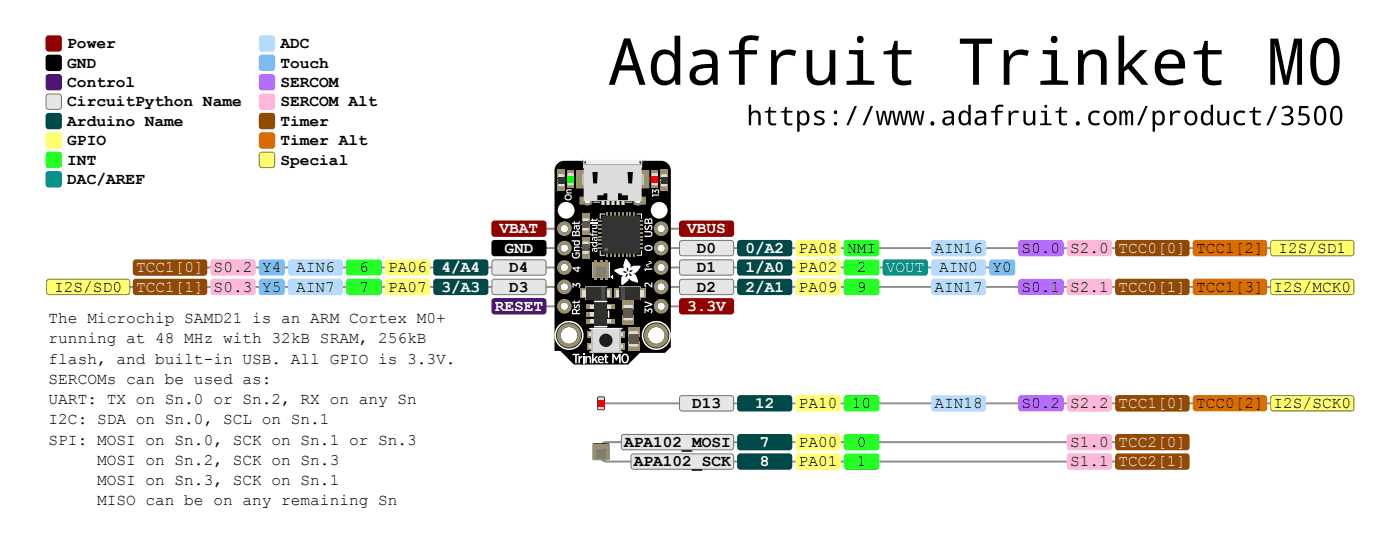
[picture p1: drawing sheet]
<svg xmlns="http://www.w3.org/2000/svg" width="183mm" height="71mm" viewBox="0 0 183 71" stroke-linecap="round" stroke-linejoin="round" font-family="sans-serif">
<path d="M87.4 32.5h83.3" fill="none" stroke="#8c8c8c" stroke-width=".25"/>
<path d="M89.1 31.6l.3-.1h6.4h.2l.1 .3v1.3l-.1 .3-.2 .1h-6.4l-.3-.2-.1-.2z" fill="#e6e6e6" stroke="#737373" stroke-width=".13"/>
<path d="M96.8 31.5l6.6-.1 .2 .1 .2 .3v1.3v.2l-.4 .2h-6.4l-.4-.2v-.2v-1.3z" fill="#004949"/>
<path d="M104.3 31.6l.3-.2 5.4 .1 .2 .3-.1 1.5-.3 .2h-5.4l-.2-.4z" fill="#ffff6d"/>
<path d="M110.6 31.6l.4-.2 4 .1 .2 .3v1.5l-.4 .2h-4l-.2-.4z" fill="#24ff24"/>
<path d="M122.2 31.5l6.6-.1 .2 .1 .2 .3v1.3v.2l-.4 .2h-6.4l-.4-.2v-.2v-1.3z" fill="#b6dbff"/>
<path d="M133.6 31.5h5.6l.2 .3-.1 1.5-.3 .2h-5.4l-.2-.4v-1.3z" fill="#b66dff"/>
<path d="M140 31.5h5.5l.2 .3v1.5l-.4 .2h-5.3l-.2-.4v-1.3z" fill="#ffb6db"/>
<path d="M146.3 31.5l9.2-.1 .2 .1 .2 .3v1.3l-.2 .4h-.2h-9l-.3-.2-.1-.2v-1.3z" fill="#924900"/>
<path d="M156.5 31.5l9.1-.1 .2 .1 .2 .3v1.3v.2l-.4 .2h-8.9l-.4-.2v-.2v-1.3z" fill="#db6d00"/>
<path d="M166.7 31.5h10.4h.1l.2 .3v1.3v.2l-.3 .2h-10.3l-.2-.2-.1-.2v-1.3z" fill="#ffff6d" stroke="#7f7f36" stroke-width=".13"/>
<path d="M87.4 35h42.6" fill="none" stroke="#8c8c8c" stroke-width=".25"/>
<path d="M89.1 34.2l.3-.2h6.4l.2 .1 .1 .2v1.4l-.1 .3h-.2h-6.4l-.3-.1-.1-.2z" fill="#e6e6e6" stroke="#737373" stroke-width=".13"/>
<path d="M96.8 34l6.6-.1 .2 .1 .2 .3v1.4l-.2 .3-.2 .1h-6.4l-.2-.1-.2-.3v-1.4z" fill="#004949"/>
<path d="M104.3 34.1l.3-.2 5.4 .1 .2 .3-.1 1.6-.3 .2-5.4-.1-.2-.3z" fill="#ffff6d"/>
<path d="M110.6 34.1l.4-.2 4 .1 .2 .3v1.6l-.4 .2-4-.1-.2-.3z" fill="#24ff24"/>
<path d="M115.8 34h5.6l.2 .3-.1 1.6-.3 .2-5.4-.1-.2-.3v-1.4z" fill="#009292"/>
<path d="M122.2 34l6.6-.1 .2 .1 .2 .3v1.4l-.2 .3-.2 .1h-6.4l-.2-.1-.2-.3v-1.4z" fill="#b6dbff"/>
<path d="M129.7 34.1l.3-.2 2.8 .1 .2 .3v1.6l-.4 .2-2.8-.1-.2-.3z" fill="#6db6ff"/>
<path d="M87.4 37.6h83.3" fill="none" stroke="#8c8c8c" stroke-width=".25"/>
<path d="M89.1 36.7l.3-.2h6.4l.2 .1 .1 .3v1.3l-.1 .3-.2 .1h-6.4l-.3-.2-.1-.2z" fill="#e6e6e6" stroke="#737373" stroke-width=".13"/>
<path d="M96.8 36.5h6.6h.2l.2 .4v1.3l-.2 .4h-.2h-6.4h-.2l-.2-.4v-1.3z" fill="#004949"/>
<path d="M104.3 36.7l.3-.2h5.4l.2 .4-.1 1.5-.3 .2h-5.4l-.2-.4z" fill="#ffff6d"/>
<path d="M110.6 36.7l.4-.2h4l.2 .4v1.5l-.4 .2h-4l-.2-.4z" fill="#24ff24"/>
<path d="M122.2 36.5h6.6h.2l.2 .4v1.3l-.2 .4h-.2h-6.4h-.2l-.2-.4v-1.3z" fill="#b6dbff"/>
<path d="M133.5 36.7l.3-.2h5.4l.2 .4-.1 1.5-.3 .2h-5.4l-.2-.4z" fill="#b66dff"/>
<path d="M139.8 36.7l.4-.2h5.3l.2 .4v1.5l-.4 .2h-5.3l-.2-.4z" fill="#ffb6db"/>
<path d="M146.2 36.7l.3-.2h9h.2l.2 .4v1.3l-.2 .4h-.2h-9h-.2l-.2-.4z" fill="#924900"/>
<path d="M156.3 36.7l.4-.2h8.9h.2l.2 .4v1.3l-.2 .4h-.2h-8.9h-.2l-.2-.4z" fill="#db6d00"/>
<path d="M166.6 36.7l.2-.2h10.3l.1 .1 .2 .3v1.3l-.2 .3-.1 .1h-10.3l-.2-.2-.1-.2z" fill="#ffff6d" stroke="#7f7f36" stroke-width=".13"/>
<path d="M87.4 29.9h5.2" fill="none" stroke="#8c8c8c" stroke-width=".25"/>
<path d="M89.2 28.9h6.6l.3 .2 .1 .2v1.3l-.1 .2-.3 .2h-6.4l-.4-.2v-.2v-1.3z" fill="#920000"/>
<path d="M87.4 40.1h5.2" fill="none" stroke="#8c8c8c" stroke-width=".25"/>
<path d="M89.2 39.1l6.6-.1 .3 .2 .1 .2v1.4l-.1 .2-.3 .2h-6.4l-.4-.2v-.2v-1.4z" fill="#920000"/>
<path d="M68 29.9h5.2" fill="none" stroke="#8c8c8c" stroke-width=".25"/>
<path d="M64.6 28.9h6.6l.4 .2v.2v1.3v.2l-.4 .2h-6.4l-.4-.2v-.2v-1.3z" fill="#920000"/>
<path d="M68 32.5h5.2M68 40.1h5.2" fill="none" stroke="#8c8c8c" stroke-width=".25"/>
<path d="M64.4 31.6l.4-.2h6.4l.4 .2v.2v1.3v.2l-.4 .2h-6.4l-.4-.2v-.2z" fill="#000"/>
<path d="M64.6 39.1l6.6-.1 .4 .2v.2v1.4v.2l-.4 .2h-6.4l-.4-.2v-.2v-1.4z" fill="#490092"/>
<path d="M78.8 52.8h91.9" fill="none" stroke="#8c8c8c" stroke-width=".25"/>
<path d="M89.1 52l.3-.2h6.4l.3 .2v.1v1.4l-.1 .3h-.2h-6.4l-.3-.2-.1-.1z" fill="#e6e6e6" stroke="#737373" stroke-width=".13"/>
<path d="M96.8 51.8l6.6-.1 .4 .2v.2v1.4v.2l-.4 .2h-6.4l-.4-.2v-.2v-1.4z" fill="#004949"/>
<path d="M104.4 51.8h5.6l.2 .3-.1 1.6-.3 .2-5.4-.1-.2-.3v-1.4z" fill="#ffff6d"/>
<path d="M110.8 51.8h4.2l.2 .3v1.6l-.4 .2-4-.1-.2-.3v-1.4z" fill="#24ff24"/>
<path d="M122.2 51.8l6.6-.1 .4 .2v.2v1.4v.2l-.4 .2h-6.4l-.4-.2v-.2v-1.4z" fill="#b6dbff"/>
<path d="M133.6 51.8h5.6l.2 .3-.1 1.6-.3 .2-5.4-.1-.2-.3v-1.4z" fill="#b66dff"/>
<path d="M140 51.8h5.5l.2 .3v1.6l-.4 .2-5.3-.1-.2-.3v-1.4z" fill="#ffb6db"/>
<path d="M146.3 51.8l9.2-.1 .3 .2 .1 .2v1.4l-.2 .3-.2 .1h-9l-.3-.2-.1-.2v-1.4z" fill="#924900"/>
<path d="M156.5 51.8l9.1-.1 .4 .2v.2v1.4v.2l-.4 .2h-8.9l-.4-.2v-.2v-1.4z" fill="#db6d00"/>
<path d="M166.6 52l.2-.2h10.3l.3 .2v.1v1.4l-.2 .3h-.1h-10.3l-.2-.2-.1-.1z" fill="#ffff6d" stroke="#7f7f36" stroke-width=".13"/>
<path d="M149.7 57.9h-70.3a.67 .67 0 0 0-.6 .6v1.2a.67 .67 0 0 0 .6 .7h70.3" fill="none" stroke="#8c8c8c" stroke-width=".25"/>
<path d="M81.6 56.9h14.2h.2l.1 .3v1.3v.2l-.3 .2h-14l-.3-.2-.1-.2v-1.3z" fill="#e6e6e6" stroke="#737373" stroke-width=".13"/>
<path d="M96.8 56.9l6.6-.1 .2 .1 .2 .3v1.3v.2l-.4 .2h-6.4l-.4-.2v-.2v-1.3z" fill="#004949"/>
<path d="M104.3 57l.3-.2 5.4 .1 .2 .3-.1 1.5-.3 .2h-5.4l-.2-.4z" fill="#ffff6d"/>
<path d="M110.6 57l.4-.2 4 .1 .2 .3v1.5l-.4 .2h-4l-.2-.4z" fill="#24ff24"/>
<path d="M139.8 57l.4-.2 5.3 .1 .2 .3v1.5l-.4 .2h-5.3l-.2-.4z" fill="#ffb6db"/>
<path d="M146.3 56.9l9.2-.1 .2 .1 .2 .3v1.3l-.1 .2-.3 .2h-9l-.3-.2-.1-.2v-1.3z" fill="#924900"/>
<path d="M82.7 59.6l.3-.2h12.8l.2 .1 .1 .2v1.4l-.1 .3h-.2h-12.8h-.1l-.2-.3z" fill="#e6e6e6" stroke="#737373" stroke-width=".13"/>
<path d="M96.8 59.4l6.6-.1 .2 .1 .2 .3v1.4l-.2 .3-.2 .1h-6.4l-.2-.1-.2-.3v-1.4z" fill="#004949"/>
<path d="M104.3 59.5l.3-.2 5.4 .1 .2 .3-.1 1.6-.3 .2-5.4-.1-.2-.3z" fill="#ffff6d"/>
<path d="M110.6 59.5l.4-.2 4 .1 .2 .3v1.6l-.4 .2-4-.1-.2-.3z" fill="#24ff24"/>
<path d="M140 59.4h5.5l.2 .3v1.6l-.4 .2-5.3-.1-.2-.3v-1.4z" fill="#ffb6db"/>
<path d="M146.3 59.4l9.2-.1 .2 .1 .2 .3v1.4l-.2 .3-.2 .1h-9l-.2-.1-.2-.3v-1.4z" fill="#924900"/>
<path d="M6 4.8l.4-.2 1.5 .1 .2 .3v1.6l-.4 .2-1.5-.1-.2-.3z" fill="#920000"/>
<path d="M6.2 7.2h1.5l.4 .2v1.5l-.2 .3-1.5 .1-.4-.2v-1.5z" fill="#000"/>
<path d="M6.2 9.8l1.5-.1 .4 .2v1.5l-.2 .4h-1.5l-.4-.2v-1.5z" fill="#490092"/>
<path d="M6.2 12.3h1.5l.3 .2v1.5l-.1 .3h-1.5l-.3-.1-.1-1.6z" fill="#e6e6e6" stroke="#737373" stroke-width=".13"/>
<path d="M6 15l.4-.2h1.5l.2 .4v1.5l-.4 .2h-1.5l-.2-.4z" fill="#004949"/>
<path d="M6 17.5l.4-.2 1.5 .1 .2 .3v1.6l-.4 .2-1.5-.1-.2-.3z" fill="#ffff6d"/>
<path d="M6.2 19.9h1.5l.4 .2v1.5l-.2 .3-1.5 .1-.4-.2v-1.5z" fill="#24ff24"/>
<path d="M6.2 22.5l1.5-.1 .4 .2v1.5l-.2 .4h-1.5l-.4-.2v-1.5z" fill="#009292"/>
<path d="M34 4.8l.3-.2 1.6 .1 .2 .3-.1 1.6-.3 .2-1.6-.1-.2-.3z" fill="#b6dbff"/>
<path d="M34 7.4l.3-.2h1.6l.2 .4-.1 1.5-.3 .2-1.6-.1-.2-.3z" fill="#6db6ff"/>
<path d="M34 9.9l.3-.2 1.6 .1 .2 .3-.1 1.5-.3 .2h-1.6l-.2-.4z" fill="#b66dff"/>
<path d="M34 12.4l.3-.2 1.6 .1 .2 .3-.1 1.6-.3 .2-1.6-.1-.2-.3z" fill="#ffb6db"/>
<path d="M34 15l.3-.2h1.6l.2 .4-.1 1.5-.3 .2h-1.6l-.2-.4z" fill="#924900"/>
<path d="M34 17.5l.3-.2 1.6 .1 .2 .3-.1 1.6-.3 .2-1.6-.1-.2-.3z" fill="#db6d00"/>
<path d="M34 20.1l.3-.2 1.5 .1 .2 .3-.1 1.5-.2 .1h-1.6l-.1-.3z" fill="#ffff6d" stroke="#7f7f36" stroke-width=".13"/>
<g fill="#000">
<path d="M81.8 5h.8l2 6.1h-.8l-.6-1.9h-2l-.6 1.9h-.8zM82.2 5.9l-.8 2.6h1.6zM86 6.8a1.74 1.74 0 0 1 2.4 .3v-2.4h.7v6.4h-.6l-.1-.6a1.7 1.7 0 0 1-1.8 .6 1.7 1.7 0 0 1-1.2-1.5 3 3 0 0 1 .6-2.8zM86.5 7.4a2.8 2.8 0 0 0 0 2.9 1.13 1.13 0 0 0 1.2 .2 1.13 1.13 0 0 0 .7-1.1v-.6a1.44 1.44 0 0 0-.9-1.7l-.7 .1zM90.7 6.9a3 3 0 0 1 2.9-.1 1.44 1.44 0 0 1 .4 1.2v3.1h-.5l-.2-.6a1.85 1.85 0 0 1-2.7 .1 1.41 1.41 0 0 1 1.2-2.2h1.5a1.01 1.01 0 0 0-.3-1.1 1.01 1.01 0 0 0-1-.2l-1.1 .3zM91.3 9.3a.8 .8 0 0 0 0 1 .8 .8 0 0 0 .9 .3 1.3 1.3 0 0 0 1.1-1.7h-1.1a1.36 1.36 0 0 0-.9 .4zM97.2 5a2.8 2.8 0 0 1 2.3-.2l-.2 .6-.6-.1a.83 .83 0 0 0-1.1 .8v.5h1.6v.5h-1.6v4h-.8v-4h-1.3v-.4l1.3-.2v-.4a1.55 1.55 0 0 1 .4-1.1zM101 6.6h.7v.8a1.95 1.95 0 0 1 2.6-.7l-.2 .6a1.6 1.6 0 0 0-2.2 .7l-.1 .7v2.4h-.8zM105.7 6.6h.7v2.9a1.08 1.08 0 0 0 .8 1.1 1.08 1.08 0 0 0 1.2-.4 2.04 2.04 0 0 0 .3-1.3v-2.3h.8v4.5h-.7l-.1-.6a1.77 1.77 0 0 1-2.8-.1l-.2-.9zM112.2 5.2a.5 .5 0 0 1 1 0 .5 .5 0 0 1-1 0zM111.2 6.6h1.9v3.9l1.5 .1v.5h-3.7v-.5l1.4-.1v-3.3l-1.1-.1zM115.8 6.7l1.1-.2 .3-1.2h.4v1.3h1.8v.5h-1.8v2.7a.78 .78 0 0 0 1.1 .8l.7-.1v.5l-.5 .1a1.59 1.59 0 0 1-2-.8v-3.2h-1.1zM125.8 5.1h4.2v.6h-1.7v5.4h-.8v-5.4h-1.7zM131.5 6.6h.6l.1 .8a1.95 1.95 0 0 1 2.6-.7l-.2 .6a1.6 1.6 0 0 0-2.2 .7l-.1 .7v2.4h-.8zM137.6 5.2a.5 .5 0 0 1 1 0 .5 .5 0 0 1-1 0zM136.6 6.6h1.9v3.9l1.5 .1v.5h-3.7v-.5l1.4-.1v-3.3l-1.1-.1zM141.3 6.6h.6l.1 .6a1.77 1.77 0 0 1 2.8 0l.2 .9v3h-.7v-2.9a1.07 1.07 0 0 0-.9-1.1 1.07 1.07 0 0 0-1.2 .6l-.2 1v2.4h-.7zM146.6 4.7h.7l-.1 4.1 2.2-2.2h1l-2.1 1.9 2.2 2.6h-.9l-1.8-2.1-.5 .4v1.7h-.7zM151.9 7.1a1.95 1.95 0 0 1 2.2-.5 1.95 1.95 0 0 1 1.2 1.9v.5h-3.2a1.4 1.4 0 0 0 1.8 1.5l1.1-.3v.7a2.69 2.69 0 0 1-3.3-.6 2.93 2.93 0 0 1 .2-3.2zM152.6 7.3l-.3 .3-.2 .8h2.4a1.15 1.15 0 0 0-.6-1.2 1.15 1.15 0 0 0-1.3 .1zM156.4 6.7l1.1-.2 .3-1.2h.5v1.3h1.8v.5h-1.8v2.7a.78 .78 0 0 0 1 .8l.7-.1v.5l-.5 .1a1.59 1.59 0 0 1-1.9-.8l-.1-3.2h-1.1zM166.5 5.1h1l1 4.9 1.1-4.9h1v6h-.6v-5.3l-1.2 5.3h-.6l-1.2-5.3 .1 5.3h-.6zM172.3 5.5a1.76 1.76 0 0 1 1.9-.5 1.76 1.76 0 0 1 1.2 1.5 6.6 6.6 0 0 1-.2 3.7 1.75 1.75 0 0 1-1.9 1 1.75 1.75 0 0 1-1.4-1.6 6.6 6.6 0 0 1 .1-3.6zM172.9 5.9a5.2 5.2 0 0 0-.4 3.5 1.05 1.05 0 0 0 .6 1 1.05 1.05 0 0 0 1.2-.2 5.1 5.1 0 0 0 .4-3.4 1.06 1.06 0 0 0-.6-1.1 1.06 1.06 0 0 0-1.2 .2z"/>
<path d="M98.1 13.7h.3v1.1a.7 .7 0 0 1 .8-.3 .7 .7 0 0 1 .5 .7v1.2h-.3l-.1-1.5a.48 .48 0 0 0-.5-.2 .48 .48 0 0 0-.3 .4l-.1 1.3h-.3zM100.2 14.6l.5-.1 .1-.5h.2v.5h.7v.2h-.7v1.1a.35 .35 0 0 0 .5 .4l.2-.1v.3a.69 .69 0 0 1-1-.6v-1.1h-.5zM102.3 14.6l.5-.1 .1-.5h.2v.5h.7v.2h-.7v1.1a.35 .35 0 0 0 .5 .4l.2-.1v.3a.69 .69 0 0 1-1-.6v-1.1h-.5zM104.5 14.5h.2l.1 .3a.75 .75 0 0 1 .9-.2 .75 .75 0 0 1 .4 .8 .76 .76 0 0 1-.4 .9 .76 .76 0 0 1-.9-.1v1h-.3zM104.9 14.9a1.2 1.2 0 0 0 .1 1.2 .47 .47 0 0 0 .7-.3 .76 .76 0 0 0-.4-1.1zM106.8 14.7l.4-.2 .8 .1-.1 .2-.3-.1a.42 .42 0 0 0-.6 .3l.1 .1 .4 .2a.58 .58 0 0 1 .6 .7 .58 .58 0 0 1-.8 .4l-.6-.1v-.3l.4 .2a.49 .49 0 0 0 .7-.3 1.24 1.24 0 0 0-.9-.6l-.2-.2zM109.2 14.7a.25 .25 0 0 1 .5 0 .25 .25 0 0 1-.5 0zM109.2 16.2a.25 .25 0 0 1 .5 0 .25 .25 0 0 1-.5 0zM112 13.9h.3l-1.1 2.5h-.3zM114.1 13.9h.3l-1.1 2.5h-.3zM114.8 14.5h.2l.3 1.6 .4-1.6h.3l.3 1.6 .3-1.6h.3l-.4 1.9h-.3l-.4-1.6-.3 1.6h-.4zM116.9 14.5h.3l.2 1.6 .4-1.6h.3l.3 1.6 .3-1.6h.3l-.4 1.9h-.3l-.4-1.6-.3 1.6h-.3zM119 14.5h.3l.2 1.6 .4-1.6h.3l.4 1.6 .3-1.6h.2l-.4 1.9h-.3l-.3-1.6-.4 1.6h-.3zM121.9 16.2a.3 .3 0 0 1 .6 0 .3 .3 0 0 1-.6 0zM123.6 14.6a.92 .92 0 0 1 1.4 .3v1.5h-.2l-.1-.3a.65 .65 0 0 1-.8 .3 .65 .65 0 0 1-.4-.8 1.25 1.25 0 0 1 1.2-.4 .48 .48 0 0 0-.2-.5 .48 .48 0 0 0-.6 .1l-.2 .1zM123.9 15.6a.32 .32 0 0 0-.1 .4 .32 .32 0 0 0 .3 .2l.3-.1 .2-.2 .1-.4zM125.8 14.7a.71 .71 0 0 1 1.1 0v-1h.3v2.7h-.3v-.3a.75 .75 0 0 1-.9 .2 .75 .75 0 0 1-.4-.9zM126 14.9a.81 .81 0 0 0 .4 1.3 .65 .65 0 0 0 .5-1l-.1-.3a.46 .46 0 0 0-.8 0zM127.8 14.6a.92 .92 0 0 1 1.4 .3v1.5h-.2l-.1-.3a.65 .65 0 0 1-.8 .3 .65 .65 0 0 1-.3-.8 1.25 1.25 0 0 1 1.1-.4 .48 .48 0 0 0-.2-.5 .48 .48 0 0 0-.6 .1l-.2 .1zM128.2 15.6a.32 .32 0 0 0-.2 .4 .32 .32 0 0 0 .4 .2l.3-.1 .2-.2v-.4zM130.6 13.8l.3-.1 .6 .1-.1 .2h-.1a.4 .4 0 0 0-.5 0 .4 .4 0 0 0-.1 .5h.7v.2h-.7v1.7h-.3v-1.7h-.5v-.2h.5v-.4zM132.2 14.5h.2l.1 .3a.8 .8 0 0 1 1-.3l-.1 .3a.61 .61 0 0 0-.6 0 .61 .61 0 0 0-.3 .6v1h-.3zM134.1 14.5h.3v1.2a.49 .49 0 0 0 .6 .4 .49 .49 0 0 0 .3-.6v-1h.4v1.9h-.3v-.3a.7 .7 0 0 1-.8 .3 .7 .7 0 0 1-.5-.7zM136.8 13.9a.2 .2 0 0 1 .4 0 .2 .2 0 0 1-.4 0zM136.4 14.5h.8v1.6l.6 .1v.2h-1.5v-.2l.6-.1v-1.4h-.5zM138.3 14.6l.5-.1 .1-.5h.2v.5h.7v.2h-.7v1.1a.35 .35 0 0 0 .5 .4l.2-.1v.3a.69 .69 0 0 1-1-.6v-1.1h-.5zM140.9 16.2a.3 .3 0 0 1 .6 0 .3 .3 0 0 1-.6 0zM142.8 14.7a1.28 1.28 0 0 1 1.3-.1l-.1 .2a.73 .73 0 0 0-1.1 .7 .73 .73 0 0 0 1.2 .5v.3a1.02 1.02 0 0 1-1.4-.2 1.02 1.02 0 0 1 .1-1.4zM144.8 14.7a.95 .95 0 0 1 1.5 .4 .95 .95 0 0 1-.8 1.3 1 1 0 0 1-.9-.6 1 1 0 0 1 .2-1.1zM145.1 14.9a.78 .78 0 0 0 .4 1.3 .77 .77 0 0 0 .5-.7 .77 .77 0 0 0-.3-.7h-.5zM146.7 14.5h.2v.3a.38 .38 0 0 1 .4-.3 .38 .38 0 0 1 .4 .3 .4 .4 0 0 1 .5-.3 .4 .4 0 0 1 .3 .4v1.5h-.3v-1.4l-.1-.3a.4 .4 0 0 0-.4 .6v1.1h-.3v-1.5l-.2-.2a.35 .35 0 0 0-.2 .5v1.2h-.3zM150.1 13.9h.3l-1.1 2.5h-.3zM151 14.5h.3v.3a.75 .75 0 0 1 1-.2 .75 .75 0 0 1 .3 .8 .76 .76 0 0 1-.3 .9 .76 .76 0 0 1-1-.1v1h-.3zM151.5 14.9a1.2 1.2 0 0 0 .1 1.2 .47 .47 0 0 0 .7-.3 .76 .76 0 0 0-.5-1.1zM153.3 14.5h.3v.3a.8 .8 0 0 1 1.1-.3l-.1 .3a.61 .61 0 0 0-.6 0 .61 .61 0 0 0-.4 .6v1h-.3zM155.4 14.7a.95 .95 0 0 1 1.5 .4 .95 .95 0 0 1-.9 1.3 1 1 0 0 1-.8-.6 1 1 0 0 1 .2-1.1zM155.6 14.9a.78 .78 0 0 0 .4 1.3 .77 .77 0 0 0 .6-.7 .77 .77 0 0 0-.3-.7h-.5zM157.5 14.7a.71 .71 0 0 1 1.2 0l-.1-1h.3v2.7h-.2l-.1-.3a.75 .75 0 0 1-.9 .2 .75 .75 0 0 1-.4-.9zM157.8 14.9a.81 .81 0 0 0 .3 1.3 .65 .65 0 0 0 .5-1l-.1-.3a.46 .46 0 0 0-.7 0zM159.5 14.5h.3v1.2a.49 .49 0 0 0 .6 .4 .49 .49 0 0 0 .3-.6v-1h.4v1.9h-.3v-.3a.7 .7 0 0 1-.8 .3 .7 .7 0 0 1-.5-.7zM161.9 14.7a1.28 1.28 0 0 1 1.3-.1l-.1 .2a.73 .73 0 0 0-1.1 .7 .73 .73 0 0 0 1.1 .5v.3a1.02 1.02 0 0 1-1.3-.2 1.02 1.02 0 0 1 .1-1.4zM163.7 14.6l.5-.1 .1-.5h.2v.5h.7v.2h-.7v1.1a.35 .35 0 0 0 .5 .4l.2-.1v.3a.69 .69 0 0 1-1-.6v-1.1h-.5zM167 13.9h.3l-1.1 2.5h-.3zM167.9 14.1a.87 .87 0 0 1 1.5 .4 .64 .64 0 0 1-.5 .6 .69 .69 0 0 1 .6 .8 .69 .69 0 0 1-.9 .5l-.7-.1v-.3l.2 .1a.68 .68 0 0 0 1.1-.4 .66 .66 0 0 0-.9-.5v-.2a.53 .53 0 0 0 .6-.1 .53 .53 0 0 0 .1-.7 .74 .74 0 0 0-.9 .1zM170.2 13.9h1.2v.3h-.9v.7a.84 .84 0 0 1 1.1 .7 .84 .84 0 0 1-1.1 .8l-.4-.1v-.3l.2 .1a.63 .63 0 0 0 .7 0 .63 .63 0 0 0 .2-.8 .98 .98 0 0 0-.9-.1l-.1-.1zM172.5 14a.81 .81 0 0 1 .9 0 .81 .81 0 0 1 .4 .8 1.6 1.6 0 0 1-.5 1.6 .83 .83 0 0 1-1.1-1 1.98 1.98 0 0 1 .3-1.4zM172.7 14.2a2.13 2.13 0 0 0 0 1.9 .43 .43 0 0 0 .5 0 .43 .43 0 0 0 .2-.4l.1-.9a.51 .51 0 0 0-.2-.6 .51 .51 0 0 0-.6 0zM174.6 14a.81 .81 0 0 1 .9 0 .81 .81 0 0 1 .4 .8 1.6 1.6 0 0 1-.5 1.6 .83 .83 0 0 1-1.1-1 1.98 1.98 0 0 1 .3-1.4zM174.8 14.2a2.13 2.13 0 0 0 0 1.9 .43 .43 0 0 0 .5 0 .43 .43 0 0 0 .2-.4l.1-.9a.51 .51 0 0 0-.2-.6 .51 .51 0 0 0-.6 0z"/>
</g>
<path d="M23.6 35h49.6" fill="none" stroke="#8c8c8c" stroke-width=".25"/>
<path d="M64.6 34.1l6.6-.1 .2 .1 .1 .2v1.4v.2l-.3 .1h-6.4l-.3-.1v-.2v-1.4z" fill="#e6e6e6" stroke="#737373" stroke-width=".13"/>
<path d="M56.8 34.1l.4-.2h6.4l.3 .2 .1 .2v1.4l-.1 .2-.3 .2h-6.4l-.4-.2v-.2z" fill="#004949"/>
<path d="M50.5 34.1l.3-.2 5.4 .1 .2 .3-.1 1.6-.3 .2-5.4-.1-.2-.3z" fill="#ffff6d"/>
<path d="M45.4 34.1l.3-.2 4.1 .1 .2 .3v1.6l-.4 .2-4.1-.1-.2-.3z" fill="#24ff24"/>
<path d="M37.8 34.1l.3-.2h6.4l.2 .1 .2 .3v1.4v.2l-.4 .2h-6.4l-.3-.2-.1-.2z" fill="#b6dbff"/>
<path d="M34 34.1l.3-.2 2.8 .1 .2 .3v1.6l-.4 .2-2.8-.1-.2-.3z" fill="#6db6ff"/>
<path d="M27.6 34.1l.4-.2 5.3 .1 .2 .3v1.6l-.4 .2-5.3-.1-.2-.3z" fill="#ffb6db"/>
<path d="M17.5 34.1l.3-.2h9l.3 .2 .1 .2v1.4l-.1 .2-.3 .2h-9l-.3-.2-.1-.2z" fill="#924900"/>
<path d="M12.8 37.6h60.4" fill="none" stroke="#8c8c8c" stroke-width=".25"/>
<path d="M64.5 36.7l.3-.2h6.4l.2 .1 .1 .3v1.3l-.1 .3-.2 .1h-6.4l-.3-.2v-.2z" fill="#e6e6e6" stroke="#737373" stroke-width=".13"/>
<path d="M56.8 36.7l.4-.2h6.4h.2l.2 .4v1.3l-.1 .2-.3 .2h-6.4l-.4-.2v-.2z" fill="#004949"/>
<path d="M50.5 36.7l.3-.2h5.4l.2 .4-.1 1.5-.3 .2h-5.4l-.2-.4z" fill="#ffff6d"/>
<path d="M45.4 36.7l.3-.2h4.1l.2 .4v1.5l-.4 .2h-4.1l-.2-.4z" fill="#24ff24"/>
<path d="M37.8 36.7l.3-.2h6.4h.2l.2 .4v1.3l-.2 .4h-.2h-6.4h-.2l-.2-.4z" fill="#b6dbff"/>
<path d="M34 36.7l.3-.2h2.8l.2 .4v1.5l-.4 .2h-2.8l-.2-.4z" fill="#6db6ff"/>
<path d="M27.6 36.7l.4-.2h5.3l.2 .4v1.5l-.4 .2h-5.3l-.2-.4z" fill="#ffb6db"/>
<path d="M17.5 36.7l.3-.2h9h.2l.2 .4v1.3l-.2 .4h-.2h-9h-.2l-.2-.4z" fill="#924900"/>
<path d="M6.3 36.6l10.4-.1 .1 .1 .2 .3v1.3l-.2 .3-.1 .1h-10.3l-.1-.1-.2-.3v-1.3z" fill="#ffff6d" stroke="#7f7f36" stroke-width=".13"/>
<path d="M84.9 43.9a1.1 1.1 0 0 0 2.2 0 1.1 1.1 0 0 0-2.2 0zM73.5 43.9a1.1 1.1 0 0 0 2.2 0 1.1 1.1 0 0 0-2.2 0zM86.1 29.9a.5 .5 0 0 0 1 0 .5 .5 0 0 0-1 0zM86.1 32.5a.5 .5 0 0 0 1 0 .5 .5 0 0 0-1 0zM86.1 35a.5 .5 0 0 0 1 0 .5 .5 0 0 0-1 0zM86.1 37.6a.5 .5 0 0 0 1 0 .5 .5 0 0 0-1 0zM86.1 40.1a.5 .5 0 0 0 1 0 .5 .5 0 0 0-1 0zM73.5 40.1a.5 .5 0 0 0 1 0 .5 .5 0 0 0-1 0zM73.5 37.6a.5 .5 0 0 0 1 0 .5 .5 0 0 0-1 0zM73.5 35a.5 .5 0 0 0 1 0 .5 .5 0 0 0-1 0zM73.5 32.5a.5 .5 0 0 0 1 0 .5 .5 0 0 0-1 0zM73.5 29.9a.5 .5 0 0 0 1 0 .5 .5 0 0 0-1 0zM76.2 23.5a.45 .45 0 0 0 .9 0 .45 .45 0 0 0-.9 0zM83.4 23.5a.45 .45 0 0 0 .9 0 .45 .45 0 0 0-.9 0zM76.6 26.3a.4 .4 0 0 0 .8 0 .4 .4 0 0 0-.8 0zM83.2 26.3a.4 .4 0 0 0 .8 0 .4 .4 0 0 0-.8 0zM85.3 27.5a1.1 1.1 0 0 0 2.2 0 1.1 1.1 0 0 0-2.2 0zM73.1 27.5a1.1 1.1 0 0 0 2.2 0 1.1 1.1 0 0 0-2.2 0zM78 25.4a.35 .35 0 0 0 .7 0 .35 .35 0 0 0-.7 0zM81.9 25.4a.35 .35 0 0 0 .7 0 .35 .35 0 0 0-.7 0zM72.9 21.6l.6-.5 .4-.1h3.6l.4 .4h4.8l.4-.4h3.5a1.27 1.27 0 0 1 1.3 1.3v23.1l-.8 .8h-3.3l-1.5 1.5h-7.1l-1.8-1.8h-.7v-23.6z" fill="#000"/>
<path d="M76.3 32.4h.8M76.3 29.4h.8M81.8 40.9h1M82.5 44.4h1" fill="none" stroke="#fff" stroke-width=".3"/>
<g fill="none" stroke="#fff" stroke-width=".13">
<path d="M76.5 22v-.9h7.6v.9M76.8 37.6h2.7v1.6h-2.7zM77.7 34.3v2M77.8 26.5h.8M78.7 32.8v.6h.6M79.3 28h-.6v.6M79.9 34.3v2M80.1 36.2l.2-.2v.4zM80.2 36.2l.1 .1M81.2 37.6h2.7v1.6h-2.7zM82 26.5h.8M83.5 28h.6v.6"/>
<path d="M84.1 32.8v.6h-.6"/>
</g>
<path d="M74.5 23.3h.5l-.2 .3zM75 23.3h-.5h.5M77.6 38l1 .4-1 .4zM82 38.4l1-.4v.8z" fill="none" stroke="#fff" stroke-width=".15"/>
<path d="M74.4 23.6h.7v.1h-.7z" fill="#fff"/>
<path d="M85.6 23.3h.5l-.3 .3zM86 23.3h-.4h.4" fill="none" stroke="#fff" stroke-width=".15"/>
<path d="M85.4 23.6h.8v.1h-.8z" fill="#fff"/>
<g fill="none" stroke="#fff" stroke-width=".2">
<path d="M77.3 43h4.2M77.3 46.1h4.2"/>
<circle cx="74.6" cy="43.9" r="1.8"/>
<circle cx="86" cy="43.9" r="1.8"/>
</g>
<path d="M73.1 23.6h.8M86.6 23.6h.8" fill="none" stroke="#fff" stroke-width=".3"/>
<path d="M81.6 39.4h1.5v1.2h-1.5z" fill="#9a916c"/>
<path d="M77.9 39.5h1.6M77.9 42.8h1.6M79.7 40.7v.8" fill="none" stroke="#fff" stroke-width=".2"/>
<g fill="#9a916c">
<path d="M81.6 41.3h1.5v1.2h-1.5z"/>
<path d="M76.2 31h1v1.1h-1z"/>
<path d="M76.2 32.7h1v1.1h-1z"/>
<path d="M76.2 29.7h1v1.1h-1z"/>
<path d="M76.2 28h1v1.1h-1z"/>
<path d="M82.3 42.8h1.5v1.2h-1.5z"/>
<path d="M82.3 44.7h1.5v1.2h-1.5z"/>
<path d="M80.5 22.4h1v2h-1z"/>
<path d="M79 22.4h1v2h-1z"/>
<path d="M80.1 25.5h.4v1.3h-.4z"/>
<path d="M80.7 25.5h.4v1.3h-.4z"/>
<path d="M78.8 25.5h.4v1.3h-.4z"/>
<path d="M79.4 25.5h.4v1.3h-.4z"/>
</g>
<circle cx="83.6" cy="26.3" r=".53" fill="none" stroke="#9a916c" stroke-width=".25"/>
<path d="M83.1 26.3a.53 .53 0 0 0 1 0 .53 .53 0 0 0-1 0zM83.1 25.7h1.5v1.1h-1.5z" fill="#9a916c"/>
<circle cx="77" cy="26.3" r=".53" fill="none" stroke="#9a916c" stroke-width=".25"/>
<path d="M76.5 26.3a.53 .53 0 0 0 1 0 .53 .53 0 0 0-1 0zM75.9 25.7h1.6v1.1h-1.6z" fill="#9a916c"/>
<g fill="none" stroke="#9a916c" stroke-width=".76" stroke-linecap="butt">
<path d="M75.9 22.6h1.6v1.7h-1.6zM83.1 22.6h1.6v1.7h-1.6z"/>
<circle cx="76.7" cy="23.5" r=".83"/>
<circle cx="83.9" cy="23.5" r=".83"/>
</g>
<g fill="#9a916c">
<path d="M81.4 25.5h.4v1.3h-.4z"/>
<path d="M83.7 37.8h.9v1.2h-.9z"/>
<path d="M80.4 37.8h.9v1.2h-.9z"/>
<path d="M76 37.8h.9v1.2h-.9z"/>
<path d="M79.3 37.8h.9v1.2h-.9z"/>
<path d="M79.5 32.8h.2v.8h-.2z"/>
<path d="M80 32.8h.2v.8h-.2z"/>
<path d="M80.5 32.8h.2v.8h-.2z"/>
<path d="M81 32.8h.2v.8h-.2z"/>
<path d="M81.5 32.8h.2v.8h-.2z"/>
<path d="M82 32.8h.2v.8h-.2z"/>
<path d="M82.5 32.8h.2v.8h-.2z"/>
<path d="M83 32.8h.2v.8h-.2z"/>
<path d="M83.5 32.3h.8v.3h-.8z"/>
<path d="M83.5 31.8h.8v.3h-.8z"/>
<path d="M83.5 31.3h.8v.3h-.8z"/>
<path d="M83.5 30.8h.8v.3h-.8z"/>
<path d="M83.5 30.3h.8v.3h-.8z"/>
<path d="M83.5 29.8h.8v.3h-.8z"/>
<path d="M83.5 29.3h.8v.3h-.8z"/>
<path d="M83.5 28.8h.8v.3h-.8z"/>
<path d="M83 27.8h.2v.8h-.2z"/>
<path d="M82.5 27.8h.2v.8h-.2z"/>
<path d="M82 27.8h.2v.8h-.2z"/>
<path d="M81.5 27.8h.2v.8h-.2z"/>
<path d="M81 27.8h.2v.8h-.2z"/>
<path d="M80.5 27.8h.2v.8h-.2z"/>
<path d="M80 27.8h.2v.8h-.2z"/>
<path d="M79.5 27.8h.2v.8h-.2z"/>
<path d="M78.5 28.8h.8v.3h-.8z"/>
<path d="M78.5 29.3h.8v.3h-.8z"/>
<path d="M78.5 29.8h.8v.3h-.8z"/>
<path d="M78.5 30.3h.8v.3h-.8z"/>
<path d="M78.5 30.8h.8v.3h-.8z"/>
<path d="M78.5 31.3h.8v.3h-.8z"/>
<path d="M78.5 31.8h.8v.3h-.8z"/>
<path d="M78.5 32.3h.8v.3h-.8z"/>
<path d="M79.7 29h3.3v3.4h-3.3z"/>
</g>
<g fill="none" stroke="#9a916c" stroke-width=".47">
<circle cx="74" cy="32.5" r=".73"/>
<circle cx="74" cy="29.9" r=".73"/>
<circle cx="74" cy="35" r=".73"/>
<circle cx="74" cy="37.6" r=".73"/>
<circle cx="86.6" cy="32.5" r=".73"/>
<circle cx="86.6" cy="29.9" r=".73"/>
<circle cx="86.6" cy="35" r=".73"/>
<circle cx="86.6" cy="37.6" r=".73"/>
<circle cx="74" cy="40.1" r=".73"/>
<circle cx="86.6" cy="40.1" r=".73"/>
</g>
<g fill="#9a916c">
<path d="M85.4 22.3h.8v.8h-.8z"/>
<path d="M85.4 23.8h.8v.8h-.8z"/>
<path d="M79.4 35.9h.3v.7h-.3z"/>
<path d="M78.6 35.9h.4v.7h-.4z"/>
<path d="M77.9 35.9h.3v.7h-.3z"/>
<path d="M77.9 34h.3v.7h-.3z"/>
<path d="M78.6 34h.4v.7h-.4z"/>
<path d="M79.4 34h.3v.7h-.3z"/>
<path d="M74.4 22.3h.8v.8h-.8z"/>
<path d="M74.4 23.8h.8v.8h-.8z"/>
<path d="M81 43.3h.9v.9h-.9z"/>
<path d="M76.9 43.3h.9v.9h-.9z"/>
<path d="M81 44.9h.9v.9h-.9z"/>
<path d="M76.9 44.9h.9v.9h-.9z"/>
<path d="M86.5 22.2h1v1.1h-1z"/>
<path d="M86.5 23.9h1v1.1h-1z"/>
<path d="M73 22.2h1v1.1h-1z"/>
<path d="M73 23.9h1v1.1h-1z"/>
<circle cx="79.1" cy="44.7" r=".5"/>
</g>
<g fill="none" stroke="#9a916c" stroke-width=".51">
<circle cx="74.6" cy="43.9" r="1.35"/>
<circle cx="86" cy="43.9" r="1.35"/>
</g>
<g fill="#9a916c">
<path d="M76.8 39.9h1.2v.5h-1.2z"/>
<path d="M76.8 40.8h1.2v.6h-1.2z"/>
<path d="M76.8 41.8h1.2v.5h-1.2z"/>
<path d="M79.4 41.8h1.2v.5h-1.2z"/>
<path d="M79.4 39.9h1.2v.5h-1.2z"/>
</g>
<path d="M81.7 40h1.2v1.9h-1.2z" fill="#dcdcdc"/>
<path d="M81.7 40.3h1.2v1.2h-1.2z" fill="#6e554b"/>
<path d="M76.4 31.6h.7v1.6h-.7z" fill="#dcdcdc"/>
<path d="M76.3 32h.8v.8h-.8z" fill="#6e554b"/>
<path d="M76.4 28.6h.7v1.5h-.7z" fill="#dcdcdc"/>
<path d="M76.3 29h.8v.8h-.8z" fill="#6e554b"/>
<path d="M82.4 43.4h1.2v1.9h-1.2z" fill="#dcdcdc"/>
<path d="M82.4 43.7h1.2v1.3h-1.2z" fill="#6e554b"/>
<path d="M76.3 22.9h8v1.4h-8z" fill="#b4b4b4"/>
<g fill="#dcdcdc">
<path d="M80.2 25.6h.2v1.2h-.2z"/>
<path d="M79.5 25.6h.2v1.2h-.2z"/>
<path d="M78.9 25.6h.2v1.2h-.2z"/>
<path d="M80.8 25.6h.2v1.2h-.2z"/>
<path d="M81.5 25.6h.2v1.2h-.2z"/>
</g>
<path d="M77.8 26.1h5" fill="none" stroke="#b4b4b4" stroke-width=".25"/>
<path d="M77.8 25.1h5v1.1h-5z" fill="#000"/>
<path d="M76.5 21.5h7.6v4.8h-1.8v-.7h-.8v-.3h-.5v.9h-1.4v-.9h-.5v.3h-.8v.7h-1.8z" fill="#dcdcdc"/>
<path d="M77.6 22.5h.7l-.1 1.5h-.5zM82.2 22.5h.7l-.1 1.5h-.5z" fill="#000"/>
<path d="M76.9 20.9h6.8l.2 .6h-7.2z" fill="#f0f0f0"/>
<g fill="#b4b4b4">
<path d="M84.1 20.9h.2l-.2 .6h-.2z"/>
<path d="M76.3 20.9h.2l.2 .6h-.2z"/>
</g>
<path d="M80.7 38h3.6v.8h-3.6z" fill="#dcdcdc"/>
<path d="M81.2 37.6h2.7v1.6h-2.7z" fill="#303030"/>
<path d="M81.4 37.6h.5v1.6h-.5z" fill="#4d4d4d"/>
<path d="M76.3 38h3.6v.8h-3.6z" fill="#dcdcdc"/>
<path d="M76.8 37.6h2.7v1.6h-2.7z" fill="#303030"/>
<path d="M78.7 37.6h.5v1.6h-.5z" fill="#4d4d4d"/>
<path d="M78.9 28.3l.2-.1h4.5l.2 .1 .1 .2v4.5l-.1 .1-.2 .1h-4.5l-.2-.1v-.1v-4.5z" fill="#333"/>
<circle cx="79.4" cy="32.7" r=".24" fill="#666"/>
<path d="M85.4 22.7h.8v1.5h-.8z" fill="#dcdcdc"/>
<path d="M85.4 23.1h.8v.8h-.8z" fill="#f00"/>
<circle cx="85.8" cy="23.5" r=".12" fill="#a00000"/>
<path d="M77.7 34.3h2v2h-2z" fill="#9c8f6d"/>
<path d="M78.1 35h1.2v1.2h-1.2z" fill="#807c73"/>
<path d="M74.4 22.7h.7v1.5h-.7z" fill="#dcdcdc"/>
<path d="M74.4 23.1h.8v.8h-.8z" fill="#0f0"/>
<circle cx="74.8" cy="23.5" r=".12" fill="#00b400"/>
<path d="M77.1 43.5h.5v-.5h3.5v.5h.5v.5h-.5v1.1h.5v.5h-.5v.4h-3.5v-.4h-.5v-.5h.5v-1.1h-.5z" fill="#dcdcdc"/>
<circle cx="79.4" cy="44.5" r=".87" fill="#1e1e1e"/>
<path d="M77.6 43v3M81.2 43v3" fill="none" stroke="#b4b4b4" stroke-width=".2"/>
<path d="M86.6 22.8h.8v1.6h-.8z" fill="#dcdcdc"/>
<path d="M86.6 23.2h.8v.8h-.8z" fill="#333"/>
<path d="M73.2 22.8h.7v1.6h-.7z" fill="#dcdcdc"/>
<path d="M73.1 23.2h.8v.8h-.8z" fill="#333"/>
<path d="M77.3 40.2h2.7M77.3 42.1h2.7" fill="none" stroke="#dcdcdc" stroke-width=".4"/>
<path d="M77.3 40.9h1.1v.4h-1.1z" fill="#dcdcdc"/>
<path d="M77.9 39.7h1.6v2.9h-1.6z" fill="#303030"/>
<g fill="#fff">
<path d="M75.3 39.8l.1 .1-.1 .2 .1 .1a.41 .41 0 0 1 .5-.3l.1 .2-.1 .3-.1-.1 .1-.2-.1-.1a.41 .41 0 0 1-.5 .3l-.1-.2z"/>
<path d="M75 39.5h.2v-.2h.1v.2h.5v-.2h.2v.1l-.1 .3h-.6v.1l-.3-.1z"/>
<path d="M75 37h.1l.3 .3a.34 .34 0 0 1 .6-.2 .34 .34 0 0 1 0 .5l-.1 .1-.1-.1a.2 .2 0 0 0 .1-.3 .2 .2 0 0 0-.2-.1 .2 .2 0 0 0-.1 .3h-.1l-.3-.3v.4h-.2z"/>
<path d="M75 33.1l.2 .1a.34 .34 0 0 0 .3 .5 .34 .34 0 0 0 .3-.5h-.2v.2h-.2v-.4h.5a.51 .51 0 0 1-.1 .7 .51 .51 0 0 1-.7 0 .51 .51 0 0 1-.1-.6z"/>
<path d="M75.3 32.3h.7v.1h-.5a.15 .15 0 0 0-.2 .2 .15 .15 0 0 0 .2 .1h.5v.2h-.8v-.2h.1l-.1-.1z"/>
<path d="M75 29.1h.2v-.1h.1v.1h.5v-.1h.2v.1l-.1 .2h-.6v.1l-.3-.1z"/>
<path d="M84.4 40.4h.2l.3 .2a.34 .34 0 0 1 .5-.2 .34 .34 0 0 1 0 .6l-.2-.1a.2 .2 0 0 0 .2-.2 .2 .2 0 0 0-.3-.2 .2 .2 0 0 0-.1 .3h-.1l-.3-.2v.4h-.2z"/>
<path d="M84.4 39.4l1.1 .4v.1l-1.1 .4v-.2l.8-.3-.8-.2z"/>
<path d="M84.5 37.1l.4-.1 .4 .4v-.4h.2v.6h-.2l-.3-.3a.2 .2 0 0 0-.3-.1 .2 .2 0 0 0 0 .3l-.1 .1a.38 .38 0 0 1-.1-.5z"/>
<path d="M84.4 35.1h1.1v.2h-.9l.1 .2h-.2z"/>
<path d="M84.4 30.2h.7a.39 .39 0 0 1 .4 .4 .39 .39 0 0 1-.4 .4h-.7v-.2h.7a.22 .22 0 0 0 .2-.2 .22 .22 0 0 0-.2-.2h-.7z"/>
<path d="M84.6 29.5l.1 .1a.19 .19 0 0 0-.2 .2 .19 .19 0 0 0 .3 .1 .45 .45 0 0 1 .6-.4 .44 .44 0 0 1-.1 .7l-.1-.1a.22 .22 0 0 0 .2-.3 .22 .22 0 0 0-.2-.2 .57 .57 0 0 1-.6 .5 .4 .4 0 0 1 0-.6z"/>
<path d="M74.3 24.8h.6v.1h-.4a.14 .14 0 0 0-.2 .2 .13 .13 0 0 0 .2 .1h.4v.1h-.7v-.1h.1l-.1-.1z"/>
<path d="M85.4 25.5h1v.1h-.8v.2h-.1z"/>
<path d="M85.4 24.8l.4 .2a.31 .31 0 0 1 .5-.2 .31 .31 0 0 1-.1 .6l-.1-.1a.18 .18 0 0 0 .2-.3 .18 .18 0 0 0-.3-.1 .18 .18 0 0 0-.1 .3l-.3-.2v.3h-.2z"/>
<path d="M77.3 30.5h.2v.2l.1-.2h.1v.2h.6v.1h-.6v.1h-.1v-.1a.22 .22 0 0 1-.2 0 .22 .22 0 0 1-.1-.3z"/>
<path d="M77.6 30.1h.1l.2 .2h.4v.1h-.7v-.1h.1z"/>
<path d="M77.6 29.4h.7v.2h-.1h.1a.22 .22 0 0 1 0 .3 .22 .22 0 0 1-.2 .1h-.5v-.2h.4a.13 .13 0 0 0 .2-.1 .13 .13 0 0 0-.2-.1h-.4z"/>
<path d="M77.6 29.1h.7v.2h-.7z"/>
<path d="M77.3 29.1h.2v.2h-.2z"/>
<path d="M77.4 28.8h.2v-.2h.1v.2h.4v-.2h.2v.1l-.1 .2h-.5v.1l-.3-.1z"/>
<path d="M75 46.3h.9v.2h-.3v1h-.2v-1h-.4z"/>
<path d="M75.8 46.6h.2v.2l.3-.2v.2a.28 .28 0 0 0-.3 .3v.4h-.2z"/>
<path d="M76.4 46.3h.2v.2h-.2z"/>
<path d="M76.4 46.6h.2v.9h-.2z"/>
<path d="M76.7 46.6h.2v.1a.31 .31 0 0 1 .4-.1 .31 .31 0 0 1 .2 .3v.6h-.2v-.5a.18 .18 0 0 0-.2-.2 .18 .18 0 0 0-.2 .2v.5h-.2z"/>
<path d="M77.6 46.3h.2v.7l.3-.4h.3l-.4 .4 .4 .5h-.3l-.2-.4-.1 .2v.2h-.2z"/>
<path d="M79.3 46.4h.2v.2h.2v.2h-.2v.5l.2 .1v.1h-.3l-.1-.1v-.6h-.1z"/>
<path d="M80.2 46.3h.2l.4 .6 .3-.6h.2v1.2h-.2v-.8l-.3 .5-.4-.5v.8h-.2z"/>
<path d="M85 34.1l.4 .2v.1v.1l-.6 .2 .2 .1v.2l-.4-.3 .1-.1 .6-.2-.3-.2z"/>
<path d="M75 40.5l-.1 .6h1.1v-.1h-.4v-.2l.4-.2v-.2l-.4 .2a.34 .34 0 0 0-.6-.1zM75.1 40.6h.3l.1 .4h-.4z"/>
<path d="M75 35v.1l.7 .5h.1v-.4h.2v-.2h-.2v-.1h-.1v.1zM75.3 35.2h.4v.2z"/>
<path d="M74.9 31.5v.1h.4a.32 .32 0 0 0-.1 .5 .32 .32 0 0 0 .5 0 .28 .28 0 0 0 .3-.2 .28 .28 0 0 0-.1-.3h.1v-.1zM75.3 31.8a.25 .25 0 0 1 .5 0 .25 .25 0 0 1-.5 0z"/>
<path d="M75 30.3l-.1 .6h1.1v-.4a.28 .28 0 0 0-.2-.3 .28 .28 0 0 0-.4 .2l-.1-.2zM75.1 30.4h.2l.1 .3h-.3zM75.6 30.4h.2v.3h-.3z"/>
<path d="M75.3 29.5l-.1 .4v.1h.2a.22 .22 0 0 1 .1-.4 .27 .27 0 0 0 0 .4 .27 .27 0 0 0 .4 0 .27 .27 0 0 0 0-.4h.1v-.1zM75.6 29.8a.15 .15 0 0 1 .3 0 .15 .15 0 0 1-.3 0z"/>
<path d="M84.5 32.2a.46 .46 0 0 0 .1 .6 .46 .46 0 0 0 .6 0 .42 .42 0 0 0 .2-.5 .42 .42 0 0 0-.6-.2zM84.6 32.3h.1a.37 .37 0 0 1 .6 .3h-.1a.37 .37 0 0 1-.6-.2z"/>
<path d="M84.5 28.7l-.1 .6h1.1v-.4a.28 .28 0 0 0-.2-.3 .28 .28 0 0 0-.4 .2l-.1-.2zM84.6 28.8h.3v.3h-.3zM85.1 28.8h.2v.3h-.3z"/>
<path d="M74.1 25.5a.43 .43 0 0 0 .1 .6 .43 .43 0 0 0 .6 0 .43 .43 0 0 0-.1-.6l-.3-.1zM74.2 25.7a.3 .3 0 0 1 .4-.1 .3 .3 0 0 1 0 .4h-.4l-.1-.1z"/>
<path d="M81.9 33.9a1.34 1.34 0 0 0-.1 1.3 1.21 1.21 0 0 0-1.3 .2 1.21 1.21 0 0 0 1.2 .6 1.21 1.21 0 0 0-.2 1.3 1.21 1.21 0 0 0 .9-1 1.21 1.21 0 0 0 1.2 .7 1.22 1.22 0 0 0-.7-1.2 1.21 1.21 0 0 0 1-1 1.21 1.21 0 0 0-1.3 .3 1.22 1.22 0 0 0-.6-1.2zM81.6 35.6a.35 .35 0 0 1 .5 0 .35 .35 0 0 1-.5 0zM82.1 35.9l.1-.1a.35 .35 0 0 1-.2 .5zM82.2 35a.35 .35 0 0 1 .1 .5 .35 .35 0 0 1-.1-.5zM82.4 35.8a.35 .35 0 0 1 .4 .3l-.3-.1zM82.5 35.5l.4-.1a.35 .35 0 0 1-.5 .2z"/>
<path d="M77.6 32.5v.3v.2l.1-.1a.18 .18 0 0 1 0-.2 .18 .18 0 0 1 .2-.1 .25 .25 0 0 0 0 .3 .25 .25 0 0 0 .3 0 .25 .25 0 0 0 0-.3h.1v-.2zM77.9 32.7a.15 .15 0 0 1 .3 0 .15 .15 0 0 1-.3 0z"/>
<path d="M77.3 31.7v.1h.4a.29 .29 0 0 0-.1 .4 .29 .29 0 0 0 .4 .1l.3-.2v-.1l-.1-.2h.1v-.1zM77.7 32a.21 .21 0 0 1 .4 0 .21 .21 0 0 1-.4 0z"/>
<path d="M77.6 31.1v.3v.1l.1-.1a.17 .17 0 0 1 0-.2 .17 .17 0 0 1 .2-.1 .25 .25 0 0 0 0 .4 .25 .25 0 0 0 .3 0 .25 .25 0 0 0 0-.4h.1v-.1zM77.9 31.3a.15 .15 0 0 1 .3 0 .15 .15 0 0 1-.3 0z"/>
<path d="M78.4 46.7a.49 .49 0 0 0 0 .7 .49 .49 0 0 0 .7 0l-.1-.1a.27 .27 0 0 1-.3 .1 .27 .27 0 0 1-.2-.2l.6-.1a.42 .42 0 0 0-.2-.5 .42 .42 0 0 0-.5 .1zM78.6 46.8h.2l.1 .2h-.4z"/>
<path d="M81.6 46.4a.63 .63 0 0 0-.2 .7 .63 .63 0 0 0 .7 .4 .66 .66 0 0 0 .3-.7 .66 .66 0 0 0-.6-.5zM81.8 46.5a.44 .44 0 0 1 .4 .4 .44 .44 0 0 1-.4 .5l-.1-.1a.65 .65 0 0 1 .1-.8z"/>
</g>
<path d="M78.4 52h.7v1.6h-.7z" fill="none" stroke="#000" stroke-width=".2"/>
<path d="M78.4 52h.7v1.6h-.7z" fill="#dcdcdc"/>
<path d="M78.4 52.4h.8v.8h-.8z" fill="#f00"/>
<circle cx="78.8" cy="52.8" r=".12" fill="#a00000"/>
<path d="M77.8 58.1h2v2h-2z" fill="none" stroke="#000" stroke-width=".2"/>
<path d="M77.8 58.1h2v2h-2z" fill="#9c8f6d"/>
<path d="M78.2 58.8h1.2v1.2h-1.2z" fill="#807c73"/>
<g font-size="2.1">
<text x="8.8" y="6.3">Power</text>
<text x="8.8" y="8.8">GND</text>
<text x="8.8" y="11.4">Control</text>
<text x="36.8" y="6.3">ADC</text>
<text x="36.8" y="8.8">Touch</text>
<text x="36.8" y="11.4">SERCOM</text>
<text x="8.8" y="13.9">CircuitPython Name</text>
<text x="8.8" y="16.5">Arduino Name</text>
<text x="36.8" y="13.9">SERCOM Alt</text>
<text x="36.8" y="16.5">Timer</text>
<text x="8.8" y="19">GPIO</text>
<text x="8.8" y="21.5">INT</text>
<text x="36.8" y="19">Timer Alt</text>
<text x="36.8" y="21.5">Special</text>
<text x="8.8" y="24.1">DAC/AREF</text>
<text x="38.8" y="35.6">AIN6</text>
<text x="47" y="35.6">6</text>
<text x="50.9" y="35.6">PA06</text>
<text x="66.7" y="35.6">D4</text>
<text x="91.3" y="33.1">D0</text>
<text x="91.3" y="35.6">D1</text>
<text x="104.6" y="33.1">PA08 NMI</text>
<text x="104.6" y="35.6">PA02</text>
<text x="112.3" y="35.6">2</text>
<text x="122.4" y="33.1">AIN16</text>
<text x="123.1" y="35.6">AIN0</text>
<text x="130" y="35.6">Y0</text>
<text x="133.9" y="33.1">S0.0 S2.0 TCC0[0] TCC1[2]</text>
<text x="167.5" y="33.1">I2S/SD1</text>
<text x="7.1" y="38.2">I2S/SD0</text>
<text x="38.8" y="38.2">AIN7</text>
<text x="47" y="38.2">7</text>
<text x="50.9" y="38.2">PA07</text>
<text x="66.7" y="38.2">D3</text>
<text x="91.3" y="38.2">D2</text>
<text x="104.6" y="38.2">PA09</text>
<text x="112.3" y="38.2">9</text>
<text x="122.4" y="38.2">AIN17</text>
<text x="133.9" y="38.2">S0.1 S2.1 TCC0[1] TCC1[3] I2S/MCK0</text>
<text x="6.4" y="42.3">The Microchip SAMD21 is an ARM Cortex M0+</text>
<text x="6.4" y="45">running at 48 MHz with 32kB SRAM, 256kB</text>
<text x="6.4" y="47.6">flash, and built-in USB. All GPIO is 3.3V.</text>
<text x="6.4" y="50.2">SERCOMs can be used as:</text>
<text x="6.4" y="52.9">UART: TX on Sn.0 or Sn.2, RX on any Sn</text>
<text x="90.7" y="53.4">D13</text>
<text x="104.6" y="53.4">PA10</text>
<text x="111.6" y="53.4">10</text>
<text x="122.4" y="53.4">AIN18</text>
<text x="133.9" y="53.4">S0.2 S2.2 TCC1[0] TCC0[2] I2S/SCK0</text>
<text x="6.4" y="55.5">I2C: SDA on Sn.0, SCL on Sn.1</text>
<text x="6.4" y="58.2">SPI: MOSI on Sn.0, SCK on Sn.1 or Sn.3</text>
<text x="81.8" y="58.5">APA102_MOSI</text>
<text x="104.6" y="58.5">PA00</text>
<text x="112.3" y="58.5">0</text>
<text x="140.2" y="58.5">S1.0 TCC2[0]</text>
<text x="12.7" y="60.8">MOSI on Sn.2, SCK on Sn.3</text>
<text x="12.7" y="63.5">MOSI on Sn.3, SCK on Sn.1</text>
<text x="83.1" y="61">APA102_SCK</text>
<text x="104.6" y="61">PA01</text>
<text x="112.3" y="61">1</text>
<text x="140.2" y="61">S1.1 TCC2[1]</text>
<text x="12.7" y="66.1">MISO can be on any remaining Sn</text>
</g>
<g font-size="2.1" fill="#fff">
<text x="17.8" y="35.6">TCC1[0] S0.2 Y4</text>
<text x="57.8" y="35.6">4/A4</text>
<text x="65.5" y="30.6">VBAT</text>
<text x="66.1" y="33.1">GND</text>
<text x="90" y="30.6">VBUS</text>
<text x="97.7" y="33.1">0/A2</text>
<text x="97.7" y="35.6">1/A0</text>
<text x="116.1" y="35.6">VOUT</text>
<text x="17.8" y="38.2">TCC1[1] S0.3 Y5</text>
<text x="57.8" y="38.2">3/A3</text>
<text x="64.8" y="40.7">RESET</text>
<text x="90" y="40.7">3.3V</text>
<text x="97.7" y="38.2">2/A1</text>
<text x="98.9" y="53.4">12</text>
<text x="99.6" y="58.5">7</text>
<text x="99.6" y="61">8</text>
</g>
</svg>
